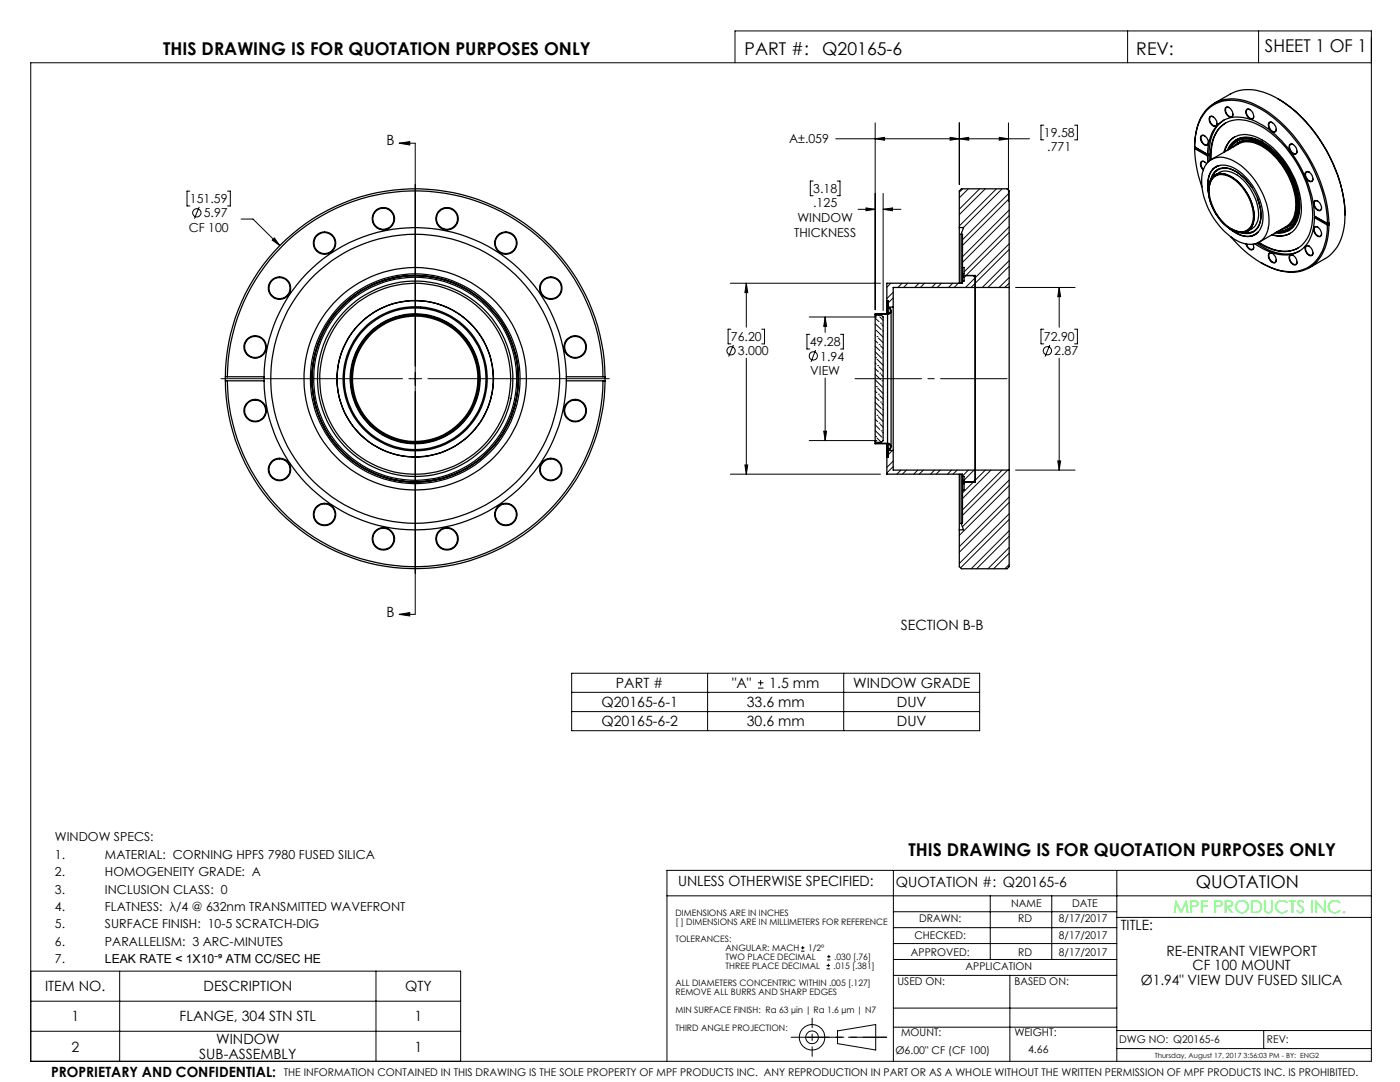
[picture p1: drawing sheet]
<svg xmlns="http://www.w3.org/2000/svg" width="279mm" height="216mm" viewBox="0 0 279 216" stroke-linecap="round" stroke-linejoin="round" font-family="sans-serif">
<g fill="none" stroke="#000" stroke-width=".2">
<path d="M146.7 12.5v-6.3h127v205.6h-267.6v-199.3h267.6M225 6.2v6.3M251.2 6.2v6.3M37.9 38.1h-.6v3h.6M45.4 38.1h.6v3h-.6M79.7 28.6h3.2v94h-3.2M79.7 28.6l2.1-.3v.6zM162.3 36.1h-.6v3h.6M166.8 27.7h38.7M167.1 36.1h.5v3h-.5M174.7 27.7l1.8-.3v.6zM174.7 24.5v37.3"/>
<path d="M176.2 38.6v23.4M189.6 27.4l1.9 .3-1.9 .3zM191.5 24.5v12.3M191.5 27.7l1.8-.3v.6zM192.1 37.7l-.6 .6M193.3 37.7l-1.8 1.8M195.5 37.7l-4 4M196.6 37.7l-5.1 5.1M198.9 37.7l-7.4 7.4M199.4 27.4l1.9 .3-1.9 .3zM200 37.7l-7.7 7.7M201.3 24.5v15.8"/>
<path d="M201.4 38.5l-9.3 9.3M201.4 39.7l-9.3 9.3M208.3 25h-.5v2.9h.5M214.5 25h.5v2.9h-.5M39.8 41.3l-1 2.3M48.1 43.7h2.4l5.3 5.3M54.3 47.9l.5-.4 1 1.5zM145.8 56.5h29.9M148.9 56.5v8.8M148.9 56.5l.3 1.9h-.5zM171.2 41.8h3.5M172.8 41.5l1.9 .3-1.9 .3z"/>
<path d="M176.2 41.8l1.9-.3v.6zM176.2 41.8h3.6M177.8 56.5l-.8 .8M178.3 58.3l-1.3 1.3M178.3 59.4l-1.2 1.2M180 56.5l-.8 .9M181.2 56.5l-.9 .9M183.4 56.5l-.8 .9M184.5 56.5l-.8 .9M186.8 56.5l-.9 .9M187.9 56.5l-.9 .9M190.1 56.5l-.8 .9"/>
<path d="M191.2 56.5l-.8 .9M201.4 41.9l-9.3 9.3M201.4 45.3l-9 9M201.4 48.6l-8.7 8.8M201.4 52l-5.4 5.4M201.4 55.4l-2 2M201.4 43l-9.3 9.4M201.4 46.4l-9 9M201.4 49.8l-7.6 7.6M201.4 53.1l-4.2 4.3M201.4 56.5l-.9 .9M202.7 57.4h11.9"/>
<path d="M211.4 57.4v7.9M211.4 57.4l.3 1.8h-.6zM44.1 75.6h36.2M81.6 75.6h2.5M85.4 75.6h36.2M145.9 65.7h-.6v2.9h.6M146.4 68.8l-1 2.4M148.9 71.5v23.1M152 65.7h.6v2.9h-.6M161.5 63.3h13.5M161.6 66.7h-.6v2.9h.6M162.8 69.8l-.9 2.4"/>
<path d="M164.7 63.3v3M164.7 75.4v12.5M164.7 63.3l.3 1.8h-.6zM167.7 66.7h.6v2.9h-.6M174.7 79.2l.7 .7M174.7 78l.3 .4M174.7 74.7l1 1M174.7 73.6l.6 .6M174.7 72.4l.2 .2M174.7 70.2l1.3 1.3M174.7 69.1l.9 .9M174.7 67.9l.5 .5"/>
<path d="M174.7 66.8v.1M174.7 64.6l1.2 1.2M174.7 63.5l.7 .7M174.7 75.8l1.4 1.5M174.7 71.4h.1M174.9 65.9l1.3 1.4M174.9 77.1h.1M175 71.6l1.2 1.3M175 67.2h.1M175.1 62.6l-.2 .1M175.2 77.4l1 1.1M175.2 72.9h.1"/>
<path d="M175.3 67.5l.9 .9M175.3 78.7h.1M175.3 62.9h.1M175.4 73.2l.8 .8M175.4 68.7h.1M175.6 79l.6 .6M175.6 63.2l.6 .7M175.6 74.5h.1M175.7 69l.5 .5M175.7 64.5h.1M175.9 74.8l.3 .3M175.9 70.2h.1"/>
<path d="M176 64.8l.2 .3M176 76h.1M176.1 70.5l.1 .2M176.1 66h.1M177.4 62.5l-.2 .2M177.8 62.1l-.1 .2M208.3 65.7h-.5v2.9h.5M209.5 68.8l-.9 2.4M211.4 71.5v22.3M214.5 65.7h.5v2.9h-.5M145.8 94.6h29.9M148.7 92.8h.5l-.3 1.8z"/>
<path d="M161.5 87.9h13.5M164.4 86h.6l-.3 1.9zM174.7 85.9l1.3 1.3M174.7 84.8l.9 .9M174.7 83.6l.5 .5M174.7 82.6h.1M174.7 80.3l1.2 1.2M174.7 87.1h.1M174.9 81.6l1.3 1.4M175 87.4l.9 .9M175 82.9h.1M175.1 88.4l-.2 .1"/>
<path d="M175.3 83.1l.9 1M175.4 84.4h.1M175.7 84.7l.5 .5M175.7 80.2h.1M175.9 86h.1M176 80.5l.2 .3M176.1 86.3l.1 .1M176.1 81.7h.1M176.2 88.4l-.1 .1M177.8 89l-.1 .1M178.1 89.9l-1 1M178.3 92l-1.3 1.3"/>
<path d="M178.3 93.1l-1.3 1.3M179.8 93.8l-.8 .8M180.9 93.8l-.8 .8M183.2 93.8l-.8 .8M184.3 93.8l-.9 .8M186.5 93.8l-.8 .8M187.6 93.8l-.8 .8M189.9 93.8l-.8 .8M191 93.8l-.8 .8M192.4 95.8l-.3 .3M193.3 93.8l-1.2 1.2M194.2 96.2l-2.1 2.2"/>
<path d="M194.4 93.8l-2 2M196.6 93.8l-2 2M197.8 93.8l-5.7 5.7M200 93.8l-7.9 7.9M201.1 93.8l-9 9M201.4 95.8l-9.3 9.3M201.4 99.2l-9.9 9.9M201.4 96.9l-9.9 9.9M202.7 93.8h11.9M211.1 92h.6l-.3 1.8zM201.4 102.5l-9.9 9.9M201.4 105.9l-7.6 7.6"/>
<path d="M201.4 109.3l-4.2 4.2M201.4 112.6l-.9 .9M201.4 100.3l-9.9 9.9M201.4 103.6l-9.7 9.7M201.4 107l-6.5 6.5M201.4 110.4l-3.1 3.1M79.7 122.6l2.1-.4v.7zM114.1 134.3h81.4v11.5h-81.4zM114.1 138.1h81.4M141.2 134.3v11.5M151.3 137.3h1.1M151.3 136.2h1.1"/>
<path d="M151.8 135.7v1.1M168.4 134.3v11.5M114.1 142h81.4M133.1 178.8h140.6M178.3 173.7v38.1M197.6 178.8v12.7M209.9 178.8v12.7M222.9 173.7v38.1M273.7 173.7h-140.6v38.1M6.1 193.8h85.8v18M6.1 199.8h85.8M23.9 193.8v18"/>
<path d="M75 193.8v18M159.9 189.8h.6M159.9 189.1h.6M160.2 188.8v.6M165 193.3h.6M165 192.7h.6M165.1 191.6h.6M165.1 190.9h.6M165.3 192.3v.7M165.4 190.5v.7M178.3 181.9h44.6M178.3 185.1h44.6"/>
<path d="M178.3 191.5h44.6M178.3 188.3h44.6M178.3 194.6h44.6M201.5 194.6v17.2M222.9 183.1h50.8M6.1 205.8h85.8M167.1 205.7l7.7-1.3v5.1l-7.7-1.3zM178.3 201.2h44.6M178.3 205h44.6M222.9 205.6h50.8M222.9 209.2h50.8M252.2 205.6v3.6"/>
<circle cx="39.3" cy="42.5" r=".83"/>
<circle cx="145.9" cy="70" r=".83"/>
<circle cx="162.3" cy="71" r=".83"/>
<circle cx="209" cy="70" r=".83"/>
<circle cx="162.1" cy="207" r="1.26"/>
<circle cx="162.1" cy="207" r="2.53"/>
</g>
<path d="M201 75.6h-30.4" fill="none" stroke="#000" stroke-width=".2" stroke-dasharray="15.2 1.3 1.3 1.3" stroke-dashoffset="2"/>
<path d="M162.1 203.2v7.6" fill="none" stroke="#000" stroke-width=".2" stroke-dasharray="15.2 1.3 1.3 1.3" stroke-dashoffset="13.3"/>
<path d="M157.9 207h19" fill="none" stroke="#000" stroke-width=".2" stroke-dasharray="15.2 1.3 1.3 1.3" stroke-dashoffset="7.6"/>
<path d="M161.1 207h15.8" fill="none" stroke="#000" stroke-width=".2" stroke-dasharray="15.2 1.3 1.3 1.3" stroke-dashoffset="7.9"/>
<g fill="#000">
<path d="M79.7 28.6l2.1-.3v.6zM79.7 122.6l2.1-.4v.7z"/>
<path d="M54.8 47.5l-.5 .4 1.5 1.1zM174.7 27.7l1.8-.3v.6zM189.6 27.4l1.9 .3-1.9 .3zM191.5 27.7l1.8-.3v.6zM199.4 27.4l1.9 .3-1.9 .3zM164.7 63.3l.3 1.8h-.6zM164.4 86h.6l-.3 1.9zM211.4 57.4l.3 1.8h-.6zM211.1 92h.6l-.3 1.8zM148.7 92.8h.5l-.3 1.8zM148.9 56.5l.3 1.9h-.5zM176.2 41.8l1.9-.3v.6zM172.8 41.5l1.9 .3-1.9 .3z"/>
</g>
<g fill="none" stroke="#000" stroke-width=".25">
<path d="M255 19.7a29.7 29.7 0 0 1 13.4 23.2 10.2 10.2 0 0 1-3.1 8.2l-4 2.3M255 19.7a10.1 10.1 0 0 0-8.7-1.3l-4 2.2M255 19.7a29.5 29.5 0 0 1 12.9 18.6l.5 2.7v1.9M238.4 29.3a9.8 9.8 0 0 1 3.3-8.1 8.5 8.5 0 0 1 8.9 0 27.2 27.2 0 0 1 11.9 13.4 25.3 25.3 0 0 1 2.4 10M238.4 29.3a10.2 10.2 0 0 1 3.3-8.2 8.3 8.3 0 0 1 8.7-.3 27.1 27.1 0 0 1 12 12.9 26.2 26.2 0 0 1 2.8 10.9M238.4 29.6a25 25 0 0 0 1.5 7.7M238.4 29.3l2.6 1.5M238.4 29.6l2.6 1.5M238.5 29.4h.1M238.5 29.4l-.1 .2M238.5 29.4l2.7 1.6M239.7 27.1a1.23 1.23 0 0 1 1.2 .6 1.23 1.23 0 0 1 0 1.3 1.38 1.38 0 0 1-1.2-1.9z"/>
<path d="M240.4 32.3l.4 .4M240.4 32.3a.52 .52 0 0 0-.7 0 .52 .52 0 0 0-.1 .6l.5 1M240.4 27.1a.5 .5 0 0 0-.6 .1 .5 .5 0 0 0-.1 .6 .97 .97 0 0 0 1.4 1l.1-.4M240.4 32.3a.5 .5 0 0 0-.6 .1 .5 .5 0 0 0-.1 .6l.5 .8M241 30.8a7.6 7.6 0 0 1 2.8-6.6 7.1 7.1 0 0 1 7.5 .4 22.8 22.8 0 0 1 10 12.8l.7 2.5 .3 3.2 2.6 1.5M241 31.1l.1 1.3M241 30.8l.2-.1v.3M241.2 38.4a5.1 5.1 0 0 1 1.2-4.9 4.2 4.2 0 0 1 5 .8 12.2 12.2 0 0 1 4.6 9.7 3.2 3.2 0 0 1-4.9 2.7l-1.8-1.2M241.2 32.2a4.2 4.2 0 0 1 4.9-.1 14.5 14.5 0 0 1 7.1 12.8 3.9 3.9 0 0 1-5.7 3.4 14.2 14.2 0 0 1-7.6-13.6l.5-1.4zM241.2 31l-.2 .1M241.4 23.4a.74 .74 0 0 1 1.2 .4 .85 .85 0 0 1-.2 1.4 1.5 1.5 0 0 1-1-1.8zM241.6 31.9a7.7 7.7 0 0 1 2.8-7.2 6.7 6.7 0 0 1 6.7 .2 21.6 21.6 0 0 1 9.8 12.3 13.5 13.5 0 0 1 .2 10 5.3 5.3 0 0 1-6.5 2.8l-1.9-.7-1.6-.9"/>
<path d="M241.7 35.7a2.86 2.86 0 0 1 4.4-1.8 9.4 9.4 0 0 1 3.7 3.5M241.8 31.8l5.3-3a5 5 0 0 1 5.4 .8 14.8 14.8 0 0 1 6.1 11.7 4.5 4.5 0 0 1-2 3.9l-5.3 3.1M242 35.3a2.87 2.87 0 0 1 3.6-.1 9.8 9.8 0 0 1 4.6 8.8 2.55 2.55 0 0 1-4 2.1 9.7 9.7 0 0 1-5-9.1l.2-.8zM242.1 35.5a3.3 3.3 0 0 1 4.4 .4 9.5 9.5 0 0 1 3.5 8.1 2.45 2.45 0 0 1-3.6 2 9.1 9.1 0 0 1-5-9.2l.3-.7zM242.1 23.3a.52 .52 0 0 0-.6 .1 .52 .52 0 0 0-.1 .6 1.01 1.01 0 0 0 1.4 1l.1-.4M242.1 35.2a3 3 0 0 1 3.8 .2 9.5 9.5 0 0 1 4.2 8.9 2.5 2.5 0 0 1-3.9 1.7 9.6 9.6 0 0 1-4.9-9l.4-1.2zM242.5 34.9l.8-.5a3.7 3.7 0 0 1 4.1 .8 9.8 9.8 0 0 1 3.6 8.8l-.7 1.3-1.3 .8M243 34.8l-.4 .2M243 34.8h-.1M243 33.1l-.9 .7M243 34.7v.1M243.4 33a3.4 3.4 0 0 0-2.3 3.7v1.2"/>
<path d="M244.3 24a7.3 7.3 0 0 0-3 6.1v2M244.3 30.4a4.3 4.3 0 0 1 5.9-3.2 15.5 15.5 0 0 1 8.2 8.6 11.7 11.7 0 0 1 .7 8.9 4.1 4.1 0 0 1-5.3 2.2M244.5 21.6a.74 .74 0 0 1 1.2 .3 .85 .85 0 0 1-.1 1.5 1.5 1.5 0 0 1-1.1-1.8zM244.6 24.5a7.1 7.1 0 0 0-2.9 6.4v1M244.8 34.9a2.5 2.5 0 0 0-3.5 2.2v.9M244.9 30a3.9 3.9 0 0 1 5.4-2.3 14.3 14.3 0 0 1 7.9 8.5 10.9 10.9 0 0 1 .5 8 3.9 3.9 0 0 1-4.2 2.3M245.1 29.9a3.8 3.8 0 0 1 5.2-2 14.1 14.1 0 0 1 7.8 8.3 10.7 10.7 0 0 1 .5 7.9 3.7 3.7 0 0 1-3.9 2.3M245.2 29.8a3.9 3.9 0 0 1 5.2-1.9 14.9 14.9 0 0 1 7.8 8.5 10.5 10.5 0 0 1 .3 7.9 3.7 3.7 0 0 1-3.8 2.1M245.3 21.4a.52 .52 0 0 0-.6 .1 .52 .52 0 0 0-.1 .7 1.01 1.01 0 0 0 1.4 .9l.1-.3M245.4 29.7a4 4 0 0 1 5.4-1.5 15.1 15.1 0 0 1 8.2 14 4 4 0 0 1-3.8 4h-.3M245.7 33.8a8.7 8.7 0 0 1 4.1 3.6M245.7 33.8a2.68 2.68 0 0 0-3.8 1.6"/>
<path d="M246.1 29.3a4.1 4.1 0 0 1 5-.7 15 15 0 0 1 7.5 10.3 6.6 6.6 0 0 1-1.3 6.1l-.7 .5-1 .3M246.4 27.3a4.8 4.8 0 0 0-2 3M246.7 27.9a5.1 5.1 0 0 1 5.3 .5 16.4 16.4 0 0 1 7.4 13.1 5 5 0 0 1-2.3 4.5M246.9 28.2l-.8 .6-.6 .9M247 28.5a5.1 5.1 0 0 1 5.7 1 14.9 14.9 0 0 1 6.1 12.4 4.3 4.3 0 0 1-2 3.5M247 27.9l-.3 .2M248.8 21.8a1.21 1.21 0 0 1 1.4 1.4 .51 .51 0 0 1-.3 .6 .51 .51 0 0 1-.7-.2 1.39 1.39 0 0 1-.4-1.8zM249.4 21.9a.5 .5 0 0 0-.6 0 .5 .5 0 0 0-.1 .7 1.13 1.13 0 0 0 1.3 1l.2-.4M249.8 37.4a9.5 9.5 0 0 1 1.7 7.1 2.68 2.68 0 0 1-3.7 2M250.9 39.6a8.3 8.3 0 0 1 .7 3.8M253.2 24.6a.74 .74 0 0 1 1.2 .3 .85 .85 0 0 1-.2 1.5 1.5 1.5 0 0 1-1-1.8zM253.9 24.5a.51 .51 0 0 0-.6 0 .51 .51 0 0 0-.1 .7 1.01 1.01 0 0 0 1.4 .9l.1-.3"/>
<path d="M257.4 28.8a1.21 1.21 0 0 1 1.4 1.4 .51 .51 0 0 1-.3 .6 .51 .51 0 0 1-.6-.2 1.47 1.47 0 0 1-.5-1.8zM258.1 28.9a.5 .5 0 0 0-.7 0 .5 .5 0 0 0 0 .7 1.2 1.2 0 0 0 1.3 1l.1-.4M260.6 34.3a1.21 1.21 0 0 1 1.4 1.4 .52 .52 0 0 1-.3 .6 .52 .52 0 0 1-.6-.2 1.39 1.39 0 0 1-.5-1.8zM261.3 34.4a.5 .5 0 0 0-.7 0 .5 .5 0 0 0 0 .7 1.2 1.2 0 0 0 1.2 1l.2-.4M177 60v2.6M177 60h.2v1.3h1.1M191.5 45.4v11.1M191.5 45.4v-7.3l.4-.4h9.1l.4 .4v19.3M191.5 45.4h.8l-.5 1.3M191.8 46.7v9.8M191.8 46.7h.3v6.7M192.1 55.3v.8"/>
<path d="M192.1 55h2.5v41.2h-2.5M192.1 53.4v1.2M192.1 55.3h.3v.8h-.3M192.1 56.1v.4h-15.1v3.5M192.1 54.6v.7M192.1 53.4h.3v1.2h-.3M194.2 55l.4 .4M201.4 57.4v36.4M201.4 57.4h-23.1v3.9M245.7 45.8a4.2 4.2 0 0 0 5.1 .8l.3-.3M248.7 48.7a1.16 1.16 0 0 0 1.3 1.1l.2-.3-.1-.8M248.7 48.7a1.01 1.01 0 0 0 1.4 .9l.1-.3"/>
<path d="M249.3 45.8h.1M249.4 45.8l-.4 .2M250.2 44.2a2.56 2.56 0 0 1-4.1 1.6l-.4-.2M250.8 46.6l-1 .5M250.8 48.5a9.2 9.2 0 0 0 7.7 1.9l.8-.3M251.2 48.4a8.6 8.6 0 0 0 6.9 1.5l.9-.4M251.6 43.4a2.85 2.85 0 0 1-3.3 3M253.2 50.6a.74 .74 0 0 1 1.2 .4 .85 .85 0 0 1-.2 1.5 1.5 1.5 0 0 1-1-1.9zM253.9 50.6a.51 .51 0 0 0-.6 0 .51 .51 0 0 0-.1 .7 1.2 1.2 0 0 0 1.3 1l.2-.4M257 45.7l-1.2 .4-.8 .1M257.3 45.7l-.3 .2M257.4 50.9a1.26 1.26 0 0 1 1.4 1.8 .74 .74 0 0 1-1.2-.4l-.3-.7z"/>
<path d="M257.5 46.6a4.7 4.7 0 0 1-3.6 .2M258.1 50.9a.51 .51 0 0 0-.6 .1 .51 .51 0 0 0-.1 .6 1.01 1.01 0 0 0 1.4 1v-.3M260.5 49.2a.74 .74 0 0 1 1.2 .4 .89 .89 0 0 1-.1 1.4 1.5 1.5 0 0 1-1.1-1.8zM261.3 49.1a.51 .51 0 0 0-.7 .1 .51 .51 0 0 0 0 .6 1.01 1.01 0 0 0 1.3 1l.1-.4M262.3 40.1a1.21 1.21 0 0 1 1.4 1.4 .51 .51 0 0 1-.3 .5 .51 .51 0 0 1-.6-.2 1.4 1.4 0 0 1-.5-1.7zM262.3 43.4a7.6 7.6 0 0 1-3.3 6.9 7.6 7.6 0 0 1-7-.7l-1.5-1M262.3 45.3a1.21 1.21 0 0 1 1.4 1.4 .52 .52 0 0 1-.3 .5 .52 .52 0 0 1-.6-.2 1.47 1.47 0 0 1-.5-1.7zM262.3 43.4l2.6 1.5M262.5 43.3h.1M262.5 43.3l-.2 .1M262.5 43.3l2.8 1.6M263 40.1a.49 .49 0 0 0-.7 .1 .49 .49 0 0 0 0 .7 1.2 1.2 0 0 0 1.2 1l.2-.4"/>
<path d="M263 45.3a.49 .49 0 0 0-.7 .1 .49 .49 0 0 0 0 .6 1.2 1.2 0 0 0 1.2 1.1l.2-.5M264.9 44.9a9.3 9.3 0 0 1-3.8 8.4 8.7 8.7 0 0 1-8.3-.3 21.8 21.8 0 0 1-7.2-5.8M264.9 44.6h.3M264.9 44.9h.3M265.2 44.6l.1 .3M265.2 44.9a10.1 10.1 0 0 1-3.2 8.1 8.3 8.3 0 0 1-8.7 .2l-1.6-.8M265.3 44.9h-.1M45 75.2a37.9 37.9 0 0 1 37.9-37.5 37.9 37.9 0 0 1 37.9 37.5M45 76a37.9 37.9 0 0 0 37.9 37.5 37.9 37.9 0 0 0 37.9-37.5M45 75.2v.8M45 75.2h7.7M45 76h7.7"/>
<path d="M45.4 75.2a37.5 37.5 0 0 1 37.4-37.1 37.5 37.5 0 0 1 37.5 37.1M45.4 76a37.5 37.5 0 0 0 37.4 37.1 37.5 37.5 0 0 0 37.5-37.1M52.7 75.2a30.2 30.2 0 0 1 30.2-29.8 30.2 30.2 0 0 1 30.1 29.8M52.7 76a30.2 30.2 0 0 0 30.2 29.7 30.2 30.2 0 0 0 30.1-29.7M52.7 75.2v.8M113 75.2v.8M113 75.2h7.8M113 76h7.8M120.8 75.2v.8M174.7 62.7v.4M174.7 63.1l.2-.2h1l.3 .4v24.6l-.3 .4h-1l-.2-.2M174.7 63.1v25"/>
<path d="M174.7 62.7h2.4M177.1 61.2l.2 .3M177.1 61.2v1.4M177.1 62.7v25.7M177.2 61.2a.75 .75 0 0 1 .6 .8 .75 .75 0 0 1-.7 .7M177.2 60h-.1v1.2M177.3 61.5a.59 .59 0 0 1 .4 .6 .59 .59 0 0 1-.6 .5h-2.4v.1M177.3 61.5v1.1M177.8 62v27.1M178.3 61.3v28.6M174.7 88.4v.1h2.4a.59 .59 0 0 1 .6 .6 .59 .59 0 0 1-.4 .6M174.7 88.1v.3"/>
<path d="M174.7 88.4h2.4M177 88.5v2.7M177 91.2v3.4h15.1v.5M177.1 88.5v1.5M177.1 90v1.2h.1M177.1 88.4a.78 .78 0 0 1 .7 .8 .78 .78 0 0 1-.6 .8M177.3 89.7l-.2 .3M177.3 88.6v1.1M178.3 89.9h-1.1v1.3h-.2M178.3 89.9v3.9h23.1M191.5 94.6v11.1M191.8 94.6v9.8"/>
<path d="M192.1 95.1v.7M192.1 96.5v1.3M192.1 95.1h.3v.7h-.3M192.1 95.8v.7M192.1 97.8v6.6h-.3M192.1 96.5h.3v1.3h-.3M194.6 95.8l-.4 .4h-2.1M201.4 93.8v19.3l-.4 .4h-9.1l-.4-.4v-7.4M191.8 104.4l.5 1.3h-.8"/>
<circle cx="55.8" cy="57.5" r="2.12"/>
<circle cx="55.8" cy="57.5" r="2.24"/>
<circle cx="64.8" cy="48.5" r="2.24"/>
<circle cx="64.8" cy="48.5" r="2.12"/>
<circle cx="76.5" cy="43.6" r="2.23"/>
<circle cx="76.5" cy="43.6" r="2.11"/>
<circle cx="89.2" cy="43.7" r="2.24"/>
<circle cx="89.2" cy="43.6" r="2.12"/>
<circle cx="100.9" cy="48.5" r="2.23"/>
<circle cx="100.9" cy="48.5" r="2.11"/>
<circle cx="109.9" cy="57.5" r="2.12"/>
<circle cx="109.9" cy="57.5" r="2.24"/>
<circle cx="50.9" cy="69.2" r="2.24"/>
<circle cx="50.9" cy="69.2" r="2.1"/>
<circle cx="82.8" cy="75.6" r="22.2"/>
<circle cx="82.8" cy="75.6" r="20.6"/>
<circle cx="82.8" cy="75.6" r="15.6"/>
<circle cx="82.9" cy="75.6" r="12.7"/>
<circle cx="82.9" cy="75.6" r="14.1"/>
<circle cx="82.9" cy="75.6" r="13"/>
<circle cx="82.9" cy="75.6" r="12.8"/>
<circle cx="82.9" cy="75.6" r="12.5"/>
<circle cx="82.9" cy="75.6" r="15.6"/>
<circle cx="82.9" cy="75.6" r="20.9"/>
<circle cx="82.9" cy="75.6" r="20.3"/>
<circle cx="82.9" cy="75.6" r="20.6"/>
<circle cx="82.9" cy="75.6" r="28.8"/>
<circle cx="82.9" cy="75.6" r="14.4"/>
<circle cx="82.9" cy="75.6" r="19.5"/>
<circle cx="82.9" cy="75.6" r="19.1"/>
<circle cx="114.8" cy="69.2" r="2.25"/>
<circle cx="114.8" cy="69.2" r="2.11"/>
<circle cx="50.9" cy="81.9" r="2.24"/>
<circle cx="50.9" cy="81.9" r="2.1"/>
<circle cx="55.8" cy="93.7" r="2.11"/>
<circle cx="55.8" cy="93.7" r="2.23"/>
<circle cx="109.9" cy="93.7" r="2.11"/>
<circle cx="110" cy="93.7" r="2.23"/>
<circle cx="114.8" cy="81.9" r="2.25"/>
<circle cx="114.8" cy="81.9" r="2.11"/>
<circle cx="64.8" cy="102.7" r="2.24"/>
<circle cx="64.8" cy="102.7" r="2.12"/>
<circle cx="76.5" cy="107.5" r="2.24"/>
<circle cx="76.5" cy="107.5" r="2.11"/>
<circle cx="89.2" cy="107.5" r="2.25"/>
<circle cx="89.2" cy="107.5" r="2.12"/>
<circle cx="100.9" cy="102.7" r="2.23"/>
<circle cx="100.9" cy="102.6" r="2.11"/>
</g>
<g font-size="3.5">
<text x="32.6" y="10.9">THIS DRAWING IS FOR QUOTATION PURPOSES ONLY</text>
<text x="148.6" y="10.9">PART #:</text>
<text x="164.1" y="10.9">Q20165-6</text>
<text x="226.8" y="10.9">REV:</text>
<text x="252.4" y="10.4">SHEET 1 OF 1</text>
<text x="181.3" y="170.9">THIS DRAWING IS FOR QUOTATION PURPOSES ONLY</text>
<text x="238.7" y="177.1">QUOTATION</text>
</g>
<text font-size="3.5" fill="#0f0" x="234.1" y="182.2">MPF PRODUCTS INC.</text>
<g font-size="2.8">
<text x="77.1" y="29">B</text>
<text x="77.1" y="123">B</text>
<text x="179.8" y="125.7">SECTION B-B</text>
<text x="122.9" y="137.3">PART #</text>
<text x="146.1" y="137.3">&quot;A&quot;</text>
<text x="153.5" y="137.3">1.5 mm</text>
<text x="170.3" y="137.3">WINDOW GRADE</text>
<text x="120" y="141.1">Q20165-6-1</text>
<text x="149" y="141.1">33.6 mm</text>
<text x="179" y="141.1">DUV</text>
<text x="120" y="144.9">Q20165-6-2</text>
<text x="149" y="144.9">30.6 mm</text>
<text x="179" y="144.9">DUV</text>
<text x="135.3" y="176.8">UNLESS OTHERWISE SPECIFIED:</text>
<text x="178.8" y="177">QUOTATION #: Q20165-6</text>
<text x="223.7" y="185.6">TITLE:</text>
<text x="232.8" y="190.8">RE-ENTRANT VIEWPORT</text>
<text x="9" y="197.8">ITEM NO.</text>
<text x="40.6" y="197.8">DESCRIPTION</text>
<text x="80.8" y="197.8">QTY</text>
<text x="227.7" y="196.5">Ø1.94&quot; VIEW DUV FUSED SILICA</text>
<text x="238" y="193.6">CF 100 MOUNT</text>
<text x="14.2" y="203.8">1</text>
<text x="35.9" y="203.8">FLANGE, 304 STN STL</text>
<text x="82.7" y="203.8">1</text>
<text x="14.2" y="209.8">2</text>
<text x="43.1" y="208.4">WINDOW</text>
<text x="82.7" y="209.8">1</text>
<text x="10.2" y="214.8">PROPRIETARY AND CONFIDENTIAL:</text>
<text x="39.8" y="211.2">SUB-ASSEMBLY</text>
</g>
<g font-size="2.5">
<text x="157.5" y="28.6">A±.059</text>
<text x="208.3" y="27.4">19.58</text>
<text x="209" y="30.2">.771</text>
<text x="37.9" y="40.5">151.59</text>
<text x="162.3" y="38.5">3.18</text>
<text x="162.3" y="41.3">.125</text>
<text x="37.7" y="46.3">CF 100</text>
<text x="40.7" y="43.4">5.97</text>
<text x="158.5" y="47.2">THICKNESS</text>
<text x="159.1" y="44.3">WINDOW</text>
<text x="145.9" y="68.1">76.20</text>
<text x="147.3" y="70.9">3.000</text>
<text x="161.6" y="69.1">49.28</text>
<text x="163.7" y="71.9">1.94</text>
<text x="208.3" y="68.1">72.90</text>
<text x="210.4" y="70.9">2.87</text>
<text x="161.7" y="74.9">VIEW</text>
<text x="11" y="167.9">WINDOW SPECS:</text>
<text x="11" y="171.3">1.</text>
<text x="21" y="171.3">MATERIAL: CORNING HPFS 7980 FUSED SILICA</text>
<text x="11" y="174.8">2.</text>
<text x="11" y="178.3">3.</text>
<text x="21" y="174.8">HOMOGENEITY GRADE: A</text>
<text x="21" y="178.3">INCLUSION CLASS: 0</text>
<text x="11" y="181.8">4.</text>
<text x="11" y="185.2">5.</text>
<text x="21" y="181.8">FLATNESS: λ/4 @ 632nm TRANSMITTED WAVEFRONT</text>
<text x="21" y="185.2">SURFACE FINISH: 10-5 SCRATCH-DIG</text>
<text x="11" y="188.7">6.</text>
<text x="21" y="188.7">PARALLELISM: 3 ARC-MINUTES</text>
<text x="11" y="192.2">7.</text>
<text x="21" y="192.2">LEAK RATE &lt; 1X10⁻⁹ ATM CC/SEC HE</text>
</g>
<g font-size="2.1">
<text x="183.4" y="184">DRAWN:</text>
<text x="201.8" y="181">NAME</text>
<text x="203.2" y="184">RD</text>
<text x="211.3" y="184">8/17/2017</text>
<text x="214" y="181">DATE</text>
<text x="181.8" y="190.7">APPROVED:</text>
<text x="182.5" y="187.3">CHECKED:</text>
<text x="203.2" y="190.7">RD</text>
<text x="211.3" y="187.3">8/17/2017</text>
<text x="211.3" y="190.7">8/17/2017</text>
<text x="179.1" y="196.6">USED ON:</text>
<text x="192.7" y="193.6">APPLICATION</text>
<text x="202.5" y="196.6">BASED ON:</text>
<text x="179.8" y="206.8">MOUNT:</text>
<text x="202.5" y="206.8">WEIGHT:</text>
<text x="223.3" y="208.2">DWG NO: Q20165-6</text>
<text x="252.8" y="208.2">REV:</text>
<text x="56.6" y="214.8">THE INFORMATION CONTAINED IN THIS DRAWING IS THE SOLE PROPERTY OF MPF PRODUCTS INC. ANY REPRODUCTION IN PART OR AS A WHOLE WITHOUT THE WRITTEN PERMISSION OF MPF PRODUCTS INC. IS PROHIBITED.</text>
<text x="178.7" y="210.3">Ø6.00&quot; CF (CF 100)</text>
<text x="205.2" y="210.2">4.66</text>
</g>
<g font-size="1.8">
<text x="134.8" y="182.7">DIMENSIONS ARE IN INCHES</text>
<text x="134.8" y="184.5">[ ] DIMENSIONS ARE IN MILLIMETERS FOR REFERENCE</text>
<text x="134.8" y="188">TOLERANCES:</text>
<text x="144.8" y="191.5">TWO PLACE DECIMAL</text>
<text x="144.8" y="189.8">ANGULAR: MACH</text>
<text x="161.3" y="189.8">1/2º</text>
<text x="166.5" y="191.5">.030 [.76]</text>
<text x="134.8" y="196.8">ALL DIAMETERS CONCENTRIC WITHIN .005 [.127]</text>
<text x="144.8" y="193.3">THREE PLACE DECIMAL</text>
<text x="166.4" y="193.3">.015 [.381]</text>
<text x="134.8" y="198.6">REMOVE ALL BURRS AND SHARP EDGES</text>
<text x="134.8" y="202.1">MIN SURFACE FINISH: Ra 63 µin | Ra 1.6 µm | N7</text>
<text x="134.8" y="205.6">THIRD ANGLE PROJECTION:</text>
</g>
<text font-size="1.4" x="230.4" y="211">Thursday, August 17, 2017 3:56:03 PM - BY: ENG2</text>
</svg>
